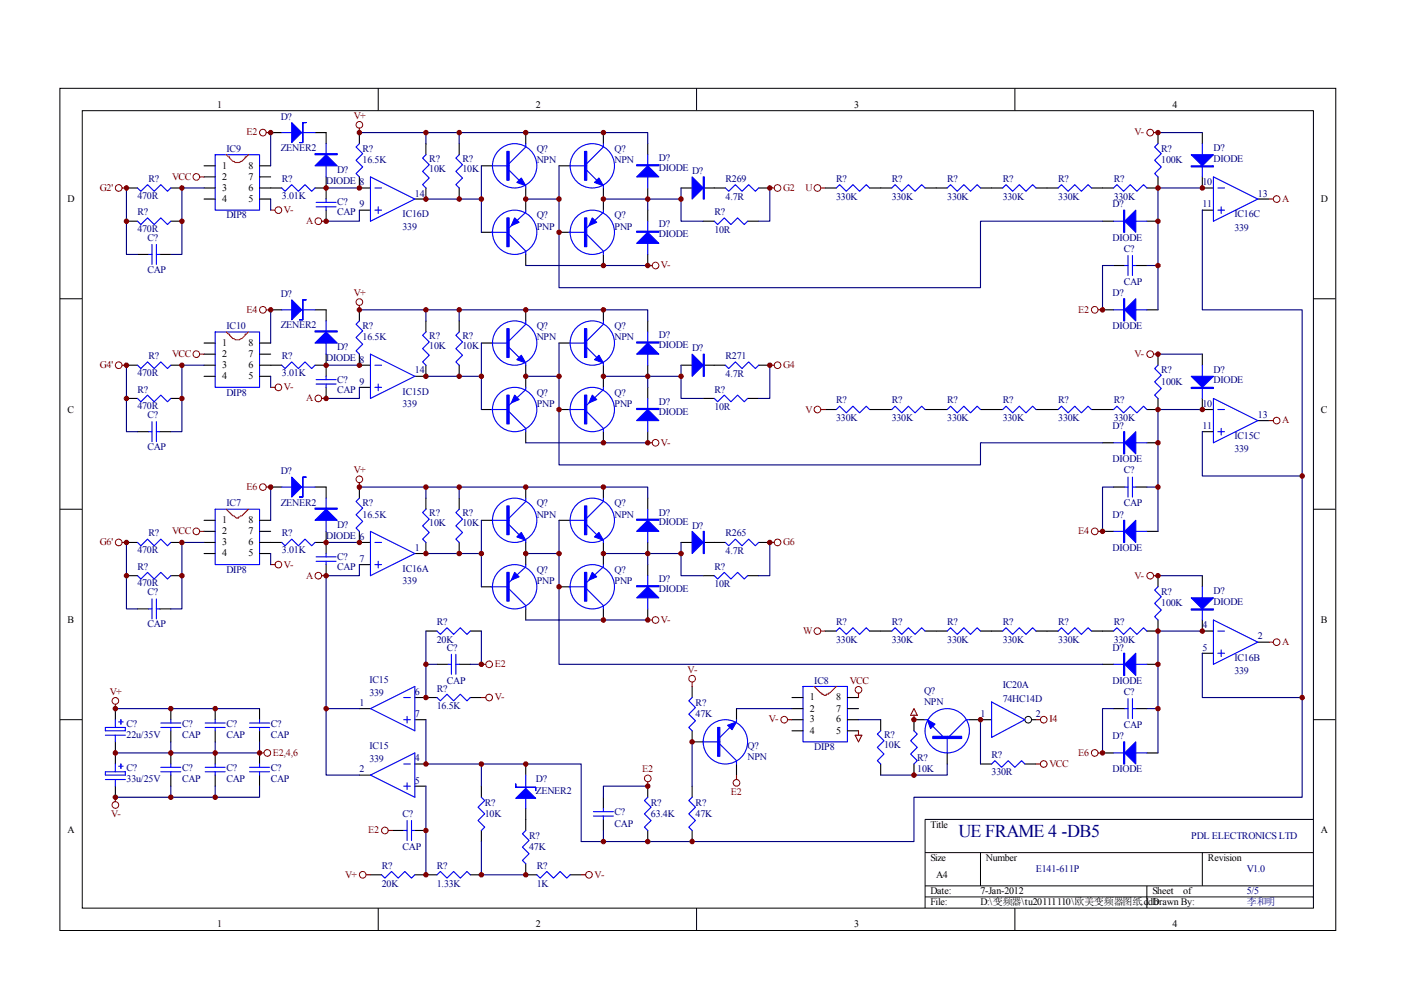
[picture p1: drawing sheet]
<svg xmlns="http://www.w3.org/2000/svg" width="297mm" height="210mm" viewBox="0 0 297 210" stroke-linecap="round" stroke-linejoin="round" font-family="sans-serif">
<g fill="none" stroke="#000" stroke-width=".21">
<path d="M12.7 18.7h270.5v178.6h-270.5zM80.2 18.7v4.7M147.7 18.7v4.7M215.2 18.7v4.7M17.4 23.5h261.1v169h-261.1zM12.7 63.3h4.7M278.4 63.3h4.7M12.7 108h4.7M278.4 108h4.7M12.7 152.6h4.7M278.4 152.6h4.7M278.4 173.7h-82.3v18.8"/>
<path d="M80.2 192.5v4.7M147.7 192.5v4.7M196.1 180.8h82.3M196.1 187.8h82.3M196.1 190.2h82.3M207.9 180.8v7M215.2 192.5v4.7M243.2 187.8v4.7M254.9 180.8v7"/>
<circle cx="218" cy="152.6" r=".71"/>
</g>
<g fill="none" stroke="#00f" stroke-width=".23">
<path d="M29.2 39.9l.7 .7 1.4-1.4 1.4 1.4 1.4-1.4 1.4 1.4 .7-.7M45.6 32.8h9.4v11.8h-9.4zM59.7 39.9l.7 .7 1.4-1.4 1.5 1.4 1.4-1.4 1.4 1.4 .7-.7M59.7 28.1h7.1M69.1 30.5v7M76.2 30.5l-.7 .7 1.4 1.4-1.4 1.4 1.4 1.4-1.4 1.4 .7 .7M78.5 37.5l9.5 4.7-9.5 4.7zM79.5 39.9h1.4M90.3 32.8l-.7 .7 1.4 1.4-1.4 1.4 1.4 1.4-1.4 1.5 .7 .7M97.4 32.8l-.7 .7 1.4 1.4-1.4 1.4 1.4 1.4-1.4 1.5 .7 .7M104.4 35.2h3.5M107.9 36.1l2.2 2.1"/>
<path d="M111.5 30.5v.7l-3.6 3.5M111.5 39.4v.5M120.9 35.2h3.5M124.4 36.1l2.1 2.1M127.9 30.5v.7l-3.5 3.5M127.9 39.4v.5M137.3 32.8v7.1M153.8 39.9l.7 .7 1.4-1.4 1.4 1.4 1.4-1.4 1.4 1.4 .8-.7M177.3 39.9l.7-.7 1.4 1.4 1.4-1.4 1.5 1.4 1.4-1.4 .7 .7M189.1 39.9l.7-.7 1.4 1.4 1.4-1.4 1.4 1.4 1.4-1.4 .7 .7M200.8 39.9l.7-.7 1.4 1.4 1.5-1.4 1.4 1.4 1.4-1.4 .7 .7M212.6 39.9l.7-.7 1.4 1.4 1.4-1.4 1.4 1.4 1.4-1.4 .7 .7"/>
<path d="M224.3 39.9l.8-.7 1.4 1.4 1.4-1.4 1.4 1.4 1.4-1.4 .7 .7M236.1 39.9l.7-.7 1.4 1.4 1.4-1.4 1.4 1.4 1.5-1.4 .7 .7M245.5 30.5l-.7 .7 1.4 1.4-1.4 1.4 1.4 1.4-1.4 1.4 .7 .7M254.9 30.5v7M257.3 37.5l9.4 4.7-9.4 4.7zM258.2 39.9h1.4M29.2 46.9l.7 .7 1.4-1.4 1.4 1.4 1.4-1.4 1.4 1.4 .7-.7M31.5 53.9h.7M32.2 51.8v4.3M33.2 53.9h.7M33.2 51.8v4.3M67 42.9h4.3"/>
<path d="M67 43.9h4.3M69.1 42.2v.7M69.1 43.9v.7M79.5 44.6h1.4M80.2 43.9v1.4M104.2 49.3h3.3M107.9 49.7l3.6 3.5v.7M111.5 44.6v.4l-3.6 3.3M120.6 49.3h3.3M124.4 49.7l3.5 3.5v.7M127.9 44.6v.4l-3.5 3.3M137.3 46.9v7"/>
<path d="M151.4 46.9l.8 .7 1.4-1.4 1.4 1.4 1.4-1.4 1.4 1.4 .7-.7M236.1 46.9h7.1M238.5 56.3h.7M239.2 54.2v4.2M240.1 56.3h.7M240.1 54.2v4.2M258.2 44.6h1.4M258.9 43.9v1.4M29.2 77.4l.7 .7 1.4-1.4 1.4 1.4 1.4-1.4 1.4 1.4 .7-.7M45.6 70.4h9.4v11.7h-9.4zM59.7 77.4l.7 .7 1.4-1.4 1.5 1.4 1.4-1.4 1.4 1.4 .7-.7M59.7 65.7h7.1"/>
<path d="M69.1 68v7.1M69.1 79.8v.7M76.2 68l-.7 .7 1.4 1.5-1.4 1.4 1.4 1.4-1.4 1.4 .7 .7M78.5 75.1l9.5 4.7-9.5 4.7zM79.5 77.4h1.4M90.3 70.4l-.7 .7 1.4 1.4-1.4 1.4 1.4 1.4-1.4 1.4 .7 .7M97.4 70.4l-.7 .7 1.4 1.4-1.4 1.4 1.4 1.4-1.4 1.4 .7 .7M104.4 72.7h3.5M107.9 73.7l2.2 2.1M111.5 68v.7l-3.6 3.6M111.5 77v.4M120.9 72.7h3.5"/>
<path d="M124.4 73.7l2.1 2.1M127.9 68v.7l-3.5 3.6M127.9 77v.4M137.3 70.4v7M153.8 77.4l.7 .7 1.4-1.4 1.4 1.4 1.4-1.4 1.4 1.4 .8-.7M236.1 65.7h7.1M245.5 77.4l-.7 .7 1.4 1.4-1.4 1.5 1.4 1.4-1.4 1.4 .7 .7M254.9 77.4v7.1M29.2 84.5l.7 .7 1.4-1.4 1.4 1.4 1.4-1.4 1.4 1.4 .7-.7M31.5 91.5h.7M32.2 89.4v4.2M33.2 89.4v4.2"/>
<path d="M33.2 91.5h.7M67 80.5h4.3M67 81.4h4.3M69.1 81.4v.7M79.5 82.1h1.4M80.2 81.4v1.4M104.2 86.8h3.3M107.9 87.3l3.6 3.5v.7M111.5 82.1v.5l-3.6 3.3M120.6 86.8h3.3M124.4 87.3l3.5 3.5v.7M127.9 82.1v.5l-3.5 3.3"/>
<path d="M137.3 84.5v7M151.4 84.5l.8 .7 1.4-1.4 1.4 1.4 1.4-1.4 1.4 1.4 .7-.7M177.3 86.8l.7-.7 1.4 1.4 1.4-1.4 1.5 1.4 1.4-1.4 .7 .7M189.1 86.8l.7-.7 1.4 1.4 1.4-1.4 1.4 1.4 1.4-1.4 .7 .7M200.8 86.8l.7-.7 1.4 1.4 1.5-1.4 1.4 1.4 1.4-1.4 .7 .7M212.6 86.8l.7-.7 1.4 1.4 1.4-1.4 1.4 1.4 1.4-1.4 .7 .7M224.3 86.8l.8-.7 1.4 1.4 1.4-1.4 1.4 1.4 1.4-1.4 .7 .7M236.1 86.8l.7-.7 1.4 1.4 1.4-1.4 1.4 1.4 1.5-1.4 .7 .7M236.1 93.9h7.1M257.3 84.5l9.4 4.7-9.4 4.7zM258.2 91.5h1.4M258.2 86.8h1.4"/>
<path d="M258.9 90.8v1.4M29.2 115l.7 .7 1.4-1.4 1.4 1.4 1.4-1.4 1.4 1.4 .7-.7M45.6 108h9.4v11.7h-9.4zM59.7 115l.7 .7 1.4-1.4 1.5 1.4 1.4-1.4 1.4 1.4 .7-.7M59.7 103.3h7.1M67 118.1h4.3M67 119h4.3M69.1 105.6v7.1M69.1 117.4v.7M69.1 119v.7M76.2 105.6l-.7 .7 1.4 1.4-1.4 1.4 1.4 1.5-1.4 1.4 .7 .7M78.5 112.7l9.5 4.7-9.5 4.7z"/>
<path d="M79.5 115h1.4M79.5 119.7h1.4M80.2 119v1.4M90.3 108l-.7 .7 1.4 1.4-1.4 1.4 1.4 1.4-1.4 1.4 .7 .7M97.4 108l-.7 .7 1.4 1.4-1.4 1.4 1.4 1.4-1.4 1.4 .7 .7M104.4 110.3h3.5M107.9 111.3l2.2 2.1M111.5 105.6v.7l-3.6 3.5M111.5 119.7v.5l-3.6 3.3M111.5 114.5v.5M120.9 110.3h3.5M124.4 111.3l2.1 2.1"/>
<path d="M127.9 105.6v.7l-3.5 3.5M127.9 119.7v.5l-3.5 3.3M127.9 114.5v.5M137.3 108v7M153.8 115l.7 .7 1.4-1.4 1.4 1.4 1.4-1.4 1.4 1.4 .8-.7M236.1 112.7h7.1M238.5 103.3h.7M239.2 101.2v4.2M240.1 103.3h.7M240.1 101.2v4.2M29.2 122.1l.7 .7 1.4-1.4 1.4 1.4 1.4-1.4 1.4 1.4 .7-.7M31.5 129.1h.7"/>
<path d="M32.2 127v4.2M33.2 127v4.2M33.2 129.1h.7M92.7 133.8l.7 .7 1.4-1.4 1.4 1.4 1.4-1.4 1.4 1.4 .7-.7M95.7 138.7v4.3M96.7 138.7v4.3M104.2 124.4h3.3M107.9 124.9l3.6 3.5v.7M120.6 124.4h3.3M124.4 124.9l3.5 3.5v.7M137.3 122.1v7M151.4 122.1l.8 .7 1.4-1.4 1.4 1.4 1.4-1.4 1.4 1.4 .7-.7"/>
<path d="M177.3 133.8l.7-.7 1.4 1.4 1.4-1.4 1.5 1.4 1.4-1.4 .7 .7M189.1 133.8l.7-.7 1.4 1.4 1.4-1.4 1.4 1.4 1.4-1.4 .7 .7M200.8 133.8l.7-.7 1.4 1.4 1.5-1.4 1.4 1.4 1.4-1.4 .7 .7M212.6 133.8l.7-.7 1.4 1.4 1.4-1.4 1.4 1.4 1.4-1.4 .7 .7M224.3 133.8l.8-.7 1.4 1.4 1.4-1.4 1.4 1.4 1.4-1.4 .7 .7M236.1 133.8l.7-.7 1.4 1.4 1.4-1.4 1.4 1.4 1.5-1.4 .7 .7M245.5 124.4l-.7 .7 1.4 1.4-1.4 1.4 1.4 1.4-1.4 1.5 .7 .7M254.9 124.4v7.1M257.3 131.5l9.4 4.7-9.4 4.7zM258.2 133.8h1.4M258.2 138.5h1.4M258.9 137.8v1.4"/>
<path d="M22.3 154.2h4.3v.7h-4.3zM22.3 155.9h4.3M24.5 152.6v1.6M24.5 155.9v1.4M25.2 153.1h.9M25.6 152.6v.9M34.1 154.2h4.2M34.1 153.3h4.2M36.2 152.6v.7M36.2 154.2v.7M43.5 154.2h4.2M43.5 153.3h4.2"/>
<path d="M45.6 152.6v.7M45.6 154.2v.7M52.9 154.2h4.2M52.9 153.3h4.2M55 152.6v.7M55 154.2v.7M78.5 150.2l9.5-4.7v9.4zM85.6 147.9h1.4M85.6 152.6h1.4M86.3 151.9v1.4M92.7 147.9l.7 .7 1.4-1.4 1.4 1.4 1.4-1.4 1.4 1.4 .7-.7M95 140.9h.7"/>
<path d="M96.7 140.9h.7M146.7 147.9l-.7 .7 1.4 1.4-1.4 1.4 1.4 1.4-1.4 1.4 .7 .7M149.1 157.3h3.5M152.6 157.8l3.6 3.5v.7M154.7 154.2l-2.1 2.2M156.2 152.6v.5M170.3 145.5h9.4v11.8h-9.4zM186.7 154.9l-.7 .7 1.4 1.5-1.4 1.4 1.4 1.4-1.4 1.4 .7 .7M193.8 154.9l.7 .7-1.4 1.5 1.4 1.4-1.4 1.4 1.4 1.4-.7 .7M196.1 152.6h.5M197.8 154l2.1 2.1M200.8 156.1v3.5"/>
<path d="M205.5 152.6h-.7l-3.5 3.5M210.2 148.8l7.1 3.8-7.1 3.8zM236.1 140.9h7.1M236.1 159.6h7.1M238.5 150.2h.7M239.2 148.1v4.3M240.1 148.1v4.3M240.1 150.2h.7M22.3 163.6h4.3v.7h-4.3zM22.3 165.3h4.3M24.5 162v1.6M24.5 165.3v1.4"/>
<path d="M25.2 162.5h.9M25.6 162v.9M34.1 163.6h4.2M34.1 162.7h4.2M36.2 162v.7M36.2 163.6v.7M43.5 163.6h4.2M43.5 162.7h4.2M45.6 162v.7M45.6 163.6v.7M52.9 163.6h4.2M52.9 162.7h4.2"/>
<path d="M55 162v.7M55 163.6v.7M78.5 164.3l9.5-4.7v9.4zM85.6 162h1.4M85.6 166.7h1.4M85.6 176.1h.7M86.3 166v1.4M86.3 174v4.2M87.2 176.1h.8M87.2 174v4.2M102.1 169l.7 .7-1.4 1.4 1.4 1.5-1.4 1.4 1.4 1.4-.7 .7M111.5 176.1l-.7 .7 1.4 1.4-1.4 1.4 1.4 1.4-1.4 1.4 .7 .7"/>
<path d="M111.5 164.3v7.1M125.8 172.1h4.2M125.8 173h4.2M127.9 171.4v.7M127.9 173v.7M137.3 169l-.7 .7 1.4 1.4-1.4 1.5 1.4 1.4-1.4 1.4 .7 .7M146.7 169l-.7 .7 1.4 1.4-1.4 1.5 1.4 1.4-1.4 1.4 .7 .7M210.2 162l.7-.7 1.5 1.4 1.4-1.4 1.4 1.4 1.4-1.4 .7 .7M80.9 185.5l.7 .7 1.4-1.4 1.4 1.4 1.4-1.4 1.4 1.4 .8-.7M92.7 185.5l.7-.7 1.4 1.4 1.4-1.4 1.4 1.4 1.4-1.4 .7 .7M113.8 185.5l.7 .7 1.4-1.4 1.4 1.4 1.5-1.4 1.4 1.4 .7-.7"/>
<circle cx="109.1" cy="35.2" r="4.7"/>
<circle cx="125.6" cy="35.2" r="4.7"/>
<circle cx="109.1" cy="49.2" r="4.7"/>
<circle cx="125.6" cy="49.2" r="4.7"/>
<circle cx="109.1" cy="72.7" r="4.7"/>
<circle cx="125.6" cy="72.7" r="4.7"/>
<circle cx="109.1" cy="86.8" r="4.7"/>
<circle cx="125.6" cy="86.8" r="4.7"/>
<circle cx="109.1" cy="110.3" r="4.7"/>
<circle cx="125.6" cy="110.3" r="4.7"/>
<circle cx="109.1" cy="124.4" r="4.7"/>
<circle cx="125.6" cy="124.4" r="4.7"/>
<circle cx="153.8" cy="157.3" r="4.7"/>
<circle cx="200.8" cy="154.9" r="4.7"/>
</g>
<g fill="none" stroke="#000" stroke-width=".23">
<path d="M26.8 39.9h2.4M36.2 39.9h2.4M43.3 35.2h2.3M43.3 37.5h2.3M43.3 39.9h2.3M55 35.2h2.4M55 37.5h2.4M55 39.9h4.7M57.4 28.1h2.3M66.8 39.9h2.3M66.8 28.1h2.3v2.4M69.1 37.5v4.7"/>
<path d="M76.2 37.5v2.4h2.3M76.2 28.1v2.4M90.3 39.9v2.3h-2.3M90.3 30.5v2.3M97.4 30.5v2.3M97.4 39.9v2.3M102.1 35.2h2.3M111.5 28.1v2.4M111.5 39.9v4.7M118.5 35.2h2.4M127.9 28.1v2.4M127.9 39.9v4.7"/>
<path d="M137.3 30.5v2.3M137.3 39.9v2.3M144.4 39.9h2.3M149.1 39.9h4.7M160.9 39.9h2.3M175 39.9h2.3M184.4 39.9h4.7M196.1 39.9h4.7M207.9 39.9h4.7M219.6 39.9h4.7M231.4 39.9h4.7M245.5 37.5v2.4h-2.3"/>
<path d="M245.5 28.1v2.4M254.9 37.5v2.4h2.4M254.9 28.1v2.4M26.8 46.9h2.4M29.2 53.9h2.3M33.9 53.9h2.3M36.2 46.9h2.4M43.3 42.2h2.3M55 42.2h2.4M69.1 44.6v2.3M76.2 44.6h2.3M102.1 49.3h2.3"/>
<path d="M111.5 53.9v2.4M118.5 49.3h2.4M127.9 53.9v2.4M137.3 44.6v2.3M137.3 53.9v2.4M149.1 46.9h2.3M158.5 46.9h2.4M233.8 46.9h2.3M236.1 56.3h2.4M240.8 56.3h2.4M243.2 46.9h2.3M254.9 44.6h2.4"/>
<path d="M266.7 42.2h2.3M26.8 77.4h2.4M36.2 77.4h2.4M43.3 72.7h2.3M43.3 75.1h2.3M43.3 77.4h2.3M43.3 79.8h2.3M55 72.7h2.4M55 75.1h2.4M55 77.4h4.7M55 79.8h2.4M57.4 65.7h2.3"/>
<path d="M66.8 65.7h2.3v2.3M66.8 77.4h2.3M69.1 75.1v4.7M76.2 65.7v2.3M76.2 75.1v2.3h2.3M90.3 68v2.4M90.3 77.4v2.4h-2.3M97.4 68v2.4M97.4 77.4v2.4M102.1 72.7h2.3M111.5 65.7v2.3M111.5 77.4v4.7"/>
<path d="M118.5 72.7h2.4M127.9 65.7v2.3M127.9 77.4v4.7M137.3 68v2.4M137.3 77.4v2.4M144.4 77.4h2.3M149.1 77.4h4.7M160.9 77.4h2.3M233.8 65.7h2.3M243.2 65.7h2.3M245.5 75.1v2.3M254.9 75.1v2.3"/>
<path d="M26.8 84.5h2.4M29.2 91.5h2.3M33.9 91.5h2.3M36.2 84.5h2.4M69.1 82.1v2.4M76.2 82.1h2.3M102.1 86.8h2.3M111.5 91.5v2.4M118.5 86.8h2.4M127.9 91.5v2.4M137.3 82.1v2.4M137.3 91.5v2.4"/>
<path d="M149.1 84.5h2.3M158.5 84.5h2.4M175 86.8h2.3M184.4 86.8h4.7M196.1 86.8h4.7M207.9 86.8h4.7M219.6 86.8h4.7M231.4 86.8h4.7M233.8 93.9h2.3M243.2 93.9h2.3M245.5 84.5v2.3h-2.3M254.9 91.5h2.4"/>
<path d="M254.9 84.5v2.3h2.4M266.7 89.2h2.3M26.8 115h2.4M36.2 115h2.4M43.3 110.3h2.3M43.3 112.7h2.3M43.3 115h2.3M43.3 117.4h2.3M55 110.3h2.4M55 112.7h2.4M55 115h4.7M55 117.4h2.4"/>
<path d="M57.4 103.3h2.3M66.8 103.3h2.3v2.3M66.8 115h2.3M69.1 112.7v4.7M69.1 119.7v2.4M76.2 103.3v2.3M76.2 112.7v2.3h2.3M76.2 119.7h2.3M90.3 105.6v2.4M90.3 115v2.4h-2.3M97.4 105.6v2.4M97.4 115v2.4"/>
<path d="M102.1 110.3h2.3M111.5 103.3v2.3M111.5 115v4.7M118.5 110.3h2.4M127.9 103.3v2.3M127.9 115v4.7M137.3 105.6v2.4M137.3 115v2.4M137.3 119.7v2.4M144.4 115h2.3M149.1 115h4.7M160.9 115h2.3"/>
<path d="M233.8 112.7h2.3M236.1 103.3h2.4M240.8 103.3h2.4M243.2 112.7h2.3M26.8 122.1h2.4M29.2 129.1h2.3M33.9 129.1h2.3M36.2 122.1h2.4M90.3 133.8h2.4M99.7 133.8h2.4M102.1 124.4h2.3M111.5 129.1v2.4"/>
<path d="M118.5 124.4h2.4M127.9 129.1v2.4M137.3 129.1v2.4M149.1 122.1h2.3M158.5 122.1h2.4M175 133.8h2.3M184.4 133.8h4.7M196.1 133.8h4.7M207.9 133.8h4.7M219.6 133.8h4.7M231.4 133.8h4.7M245.5 122.1v2.3"/>
<path d="M245.5 131.5v2.3h-2.3M254.9 122.1v2.3M254.9 131.5v2.3h2.4M254.9 138.5h2.4M266.7 136.2h2.3M24.5 150.2v2.4M24.5 157.3v4.7M36.2 150.2v2.4M36.2 154.9v2.4M36.2 159.6v2.4M45.6 150.2v2.4M45.6 154.9v2.4"/>
<path d="M45.6 159.6v2.4M55 150.2v2.4M55 154.9v2.4M55 159.6v2.4M76.2 150.2h2.3M88 147.9h4.7M88 152.6h2.3M92.7 140.9h2.3M97.4 140.9h2.3M99.7 147.9h2.4M146.7 145.5v2.4M146.7 154.9v2.4h2.4"/>
<path d="M156.2 150.2v2.4M167.9 150.2h2.4M167.9 147.9h2.4M167.9 152.6h2.4M167.9 154.9h2.4M179.7 150.2h2.3M179.7 147.9h2.3M179.7 152.6h2.3M179.7 154.9h2.3M186.7 152.6v2.3M196.1 152.6h-2.3v2.3M200.8 159.6v2.4"/>
<path d="M205.5 152.6h4.7M218.7 152.6h.9M233.8 140.9h2.3M233.8 159.6h2.3M236.1 150.2h2.4M240.8 150.2h2.4M243.2 140.9h2.3M243.2 159.6h2.3M24.5 166.7v2.3M36.2 164.3v2.4M45.6 164.3v2.4M55 164.3v2.4"/>
<path d="M76.2 164.3h2.3M83.2 176.1h2.4M88 162h2.3M88 166.7h2.3M88 176.1h2.3M102.1 166.7v2.3M102.1 176.1v2.3M111.5 162v2.3M111.5 171.4v4.7M127.9 169v2.4M127.9 173.7v2.4M137.3 166.7v2.3"/>
<path d="M137.3 176.1v2.3M146.7 166.7v2.3M146.7 176.1v2.3M156.2 162v2.3M186.7 162v2.3M193.8 162v2.3M207.9 162h2.3M217.3 162h2.3M78.5 185.5h2.4M88 185.5h4.7M99.7 185.5h2.4M111.5 183.1v2.4h2.3"/>
<path d="M120.9 185.5h2.3"/>
</g>
<path d="M48 32.8l.4 .5h.3a1.74 1.74 0 0 0 1.6 1.2 1.74 1.74 0 0 0 1.7-1.2h.2l.5-.5M48 70.4l.4 .5h.3a1.74 1.74 0 0 0 1.6 1.1 1.74 1.74 0 0 0 1.7-1.1h.2l.5-.5M48 108l1.4 1.4h.2a.74 .74 0 0 0 1 .4v-.2a4.2 4.2 0 0 0 2.1-1.6M172.6 145.5l1.4 1.5h.3v.2l.4 .2h.5v-.2h.5v-.2h.2l1.4-1.5" fill="none" stroke="#f00" stroke-width=".23"/>
<g fill="#00f" stroke="#00f" stroke-width=".23">
<path d="M66.8 35.2l2.3-2.4 2.4 2.4z"/>
<path d="M61.8 26l2.2 2.1-2.2 2.1z"/>
<path d="M109.6 38.7l.9-1 1 1.7z"/>
<path d="M126 38.7l1-1 .9 1.7z"/>
<path d="M109.1 46.2l1 .9-1.7 .7z"/>
<path d="M125.6 46.2l.9 .9-1.6 .7z"/>
<path d="M135 37.5l2.3-2.3 2.4 2.3z"/>
<path d="M135 51.6l2.3-2.3 2.4 2.3z"/>
<path d="M146.7 37.5l2.4 2.4-2.4 2.3z"/>
<path d="M66.8 72.7l2.3-2.3 2.4 2.3z"/>
<path d="M61.8 63.6l2.2 2.1-2.2 2.1z"/>
<path d="M110.5 75.3l1 1.7-1.9-.7z"/>
<path d="M126 76.3l1-1 .9 1.7z"/>
<path d="M109.1 83.8l1 .9-1.7 .7z"/>
<path d="M125.6 83.8l.9 .9-1.6 .7z"/>
<path d="M135 75.1l2.3-2.4 2.4 2.4z"/>
<path d="M135 89.2l2.3-2.4 2.4 2.4z"/>
<path d="M146.7 75.1l2.4 2.3-2.4 2.4z"/>
<path d="M66.8 110.3l2.3-2.3 2.4 2.3z"/>
<path d="M61.8 101.2l2.2 2.1-2.2 2.1z"/>
<path d="M109.6 113.8l.9-.9 1 1.6z"/>
<path d="M126 113.8l1-.9 .9 1.6z"/>
<path d="M109.1 121.4l1 .9-1.7 .7z"/>
<path d="M125.6 121.4l.9 .9-1.6 .7z"/>
<path d="M135 112.7l2.3-2.4 2.4 2.4z"/>
<path d="M135 126.8l2.3-2.4 2.4 2.4z"/>
<path d="M146.7 112.7l2.4 2.3-2.4 2.4z"/>
<path d="M238.5 46.9l2.3-2.3v4.7z"/>
<path d="M252.6 32.8h4.7l-2.4 2.4z"/>
<path d="M240.8 63.3v4.7l-2.3-2.3z"/>
<path d="M240.8 91.5v4.7l-2.3-2.3z"/>
<path d="M252.6 79.8h4.7l-2.4 2.3z"/>
<path d="M238.5 112.7l2.3-2.4v4.7z"/>
<path d="M240.8 138.5v4.7l-2.3-2.3z"/>
<path d="M252.6 126.8h4.7l-2.4 2.3z"/>
<path d="M238.5 159.6l2.3-2.3v4.7z"/>
<path d="M109.4 169.3l2.1-2.1 2.1 2.1z"/>
<path d="M154.3 153.8l1.9-.7-1 1.6z"/>
<path d="M196.6 152.6l1.6 .9-.9 1z"/>
<path d="M66.8 32.6h4.7v.2h-4.7z" fill-rule="evenodd"/>
<path d="M64.2 26v4.2h-.7h.7v-4.2h.7z" fill-rule="evenodd"/>
<path d="M107.5 32.1h.4v6.1h-.4z" fill-rule="evenodd"/>
<path d="M123.9 32.1h.5v6.1h-.5z" fill-rule="evenodd"/>
<path d="M107.5 46.2h.4v6.1h-.4z" fill-rule="evenodd"/>
<path d="M123.9 46.2h.5v6.1h-.5z" fill-rule="evenodd"/>
<path d="M135 34.9h4.7v.3h-4.7z" fill-rule="evenodd"/>
<path d="M135 49h4.7v.3h-4.7z" fill-rule="evenodd"/>
<path d="M149.1 37.5h.2v4.7h-.2z" fill-rule="evenodd"/>
<path d="M66.8 70.2h4.7v.2h-4.7z" fill-rule="evenodd"/>
<path d="M64.2 63.6v4.2h-.7h.7v-4.2h.7z" fill-rule="evenodd"/>
<path d="M107.5 69.7h.4v6.1h-.4z" fill-rule="evenodd"/>
<path d="M123.9 69.7h.5v6.1h-.5z" fill-rule="evenodd"/>
<path d="M107.5 83.8h.4v6.1h-.4z" fill-rule="evenodd"/>
<path d="M123.9 83.8h.5v6.1h-.5z" fill-rule="evenodd"/>
<path d="M135 72.5h4.7v.2h-4.7z" fill-rule="evenodd"/>
<path d="M135 86.6h4.7v.2h-4.7z" fill-rule="evenodd"/>
<path d="M149.1 75.1h.2v4.7h-.2z" fill-rule="evenodd"/>
<path d="M66.8 107.7h4.7v.3h-4.7z" fill-rule="evenodd"/>
<path d="M64.2 101.2v4.2h-.7h.7v-4.2h.7z" fill-rule="evenodd"/>
<path d="M107.5 107.3h.4v6.1h-.4z" fill-rule="evenodd"/>
<path d="M123.9 107.3h.5v6.1h-.5z" fill-rule="evenodd"/>
<path d="M107.5 121.4h.4v6.1h-.4z" fill-rule="evenodd"/>
<path d="M123.9 121.4h.5v6.1h-.5z" fill-rule="evenodd"/>
<path d="M135 110.1h4.7v.2h-4.7z" fill-rule="evenodd"/>
<path d="M135 124.2h4.7v.2h-4.7z" fill-rule="evenodd"/>
<path d="M149.1 112.7h.2v4.7h-.2z" fill-rule="evenodd"/>
<path d="M238.2 44.6h.3v4.7h-.3z" fill-rule="evenodd"/>
<path d="M252.6 35.2h4.7v.2h-4.7z" fill-rule="evenodd"/>
<path d="M238.2 63.3h.3v4.7h-.3z" fill-rule="evenodd"/>
<path d="M238.2 91.5h.3v4.7h-.3z" fill-rule="evenodd"/>
<path d="M252.6 82.1h4.7v.3h-4.7z" fill-rule="evenodd"/>
<path d="M238.2 110.3h.3v4.7h-.3z" fill-rule="evenodd"/>
<path d="M238.2 138.5h.3v4.7h-.3z" fill-rule="evenodd"/>
<path d="M252.6 129.1h4.7v.2h-4.7z" fill-rule="evenodd"/>
<path d="M238.2 157.3h.3v4.7h-.3z" fill-rule="evenodd"/>
<path d="M109.4 166.2v.7h4.2v.7v-.7h-4.2z" fill-rule="evenodd"/>
<path d="M152.2 154.2h.4v6.1h-.4z" fill-rule="evenodd"/>
<path d="M197.8 156.1h6.1v.5h-6.1z" fill-rule="evenodd"/>
</g>
<g fill="none" stroke="#800000" stroke-width=".21">
<circle cx="25.2" cy="39.9" r=".71"/>
<circle cx="41.6" cy="37.5" r=".7"/>
<circle cx="55.7" cy="28.1" r=".71"/>
<circle cx="76.2" cy="26.5" r=".7"/>
<circle cx="164.9" cy="39.9" r=".7"/>
<circle cx="173.3" cy="39.9" r=".71"/>
<circle cx="243.9" cy="28.1" r=".71"/>
<circle cx="59" cy="44.6" r=".71"/>
<circle cx="67.5" cy="46.9" r=".71"/>
<circle cx="139" cy="56.3" r=".71"/>
<circle cx="270.7" cy="42.2" r=".7"/>
<circle cx="25.2" cy="77.4" r=".71"/>
<circle cx="41.6" cy="75.1" r=".7"/>
<circle cx="55.7" cy="65.7" r=".71"/>
<circle cx="76.2" cy="64" r=".7"/>
<circle cx="164.9" cy="77.4" r=".7"/>
<circle cx="232.1" cy="65.7" r=".71"/>
<circle cx="243.9" cy="75.1" r=".71"/>
<circle cx="59" cy="82.1" r=".71"/>
<circle cx="67.5" cy="84.5" r=".71"/>
<circle cx="139" cy="93.9" r=".71"/>
<circle cx="173.3" cy="86.8" r=".71"/>
<circle cx="270.7" cy="89.2" r=".7"/>
<circle cx="25.2" cy="115" r=".71"/>
<circle cx="41.6" cy="112.7" r=".71"/>
<circle cx="55.7" cy="103.3" r=".71"/>
<circle cx="59" cy="119.7" r=".71"/>
<circle cx="76.2" cy="101.6" r=".71"/>
<circle cx="164.9" cy="115" r=".7"/>
<circle cx="232.1" cy="112.7" r=".71"/>
<circle cx="67.5" cy="122.1" r=".71"/>
<circle cx="139" cy="131.5" r=".71"/>
<circle cx="173.3" cy="133.8" r=".71"/>
<circle cx="243.9" cy="122.1" r=".71"/>
<circle cx="270.7" cy="136.2" r=".7"/>
<circle cx="24.5" cy="148.6" r=".71"/>
<circle cx="56.7" cy="159.6" r=".71"/>
<circle cx="103.7" cy="140.8" r=".71"/>
<circle cx="103.7" cy="147.9" r=".71"/>
<circle cx="146.7" cy="143.9" r=".71"/>
<circle cx="166.3" cy="152.6" r=".71"/>
<circle cx="182" cy="146.3" r=".71"/>
<circle cx="221.3" cy="152.6" r=".71"/>
<circle cx="232.1" cy="159.6" r=".71"/>
<circle cx="24.5" cy="170.7" r=".71"/>
<circle cx="81.6" cy="176.1" r=".71"/>
<circle cx="137.3" cy="165" r=".71"/>
<circle cx="156.1" cy="166" r=".71"/>
<circle cx="221.3" cy="162" r=".71"/>
<circle cx="76.9" cy="185.5" r=".71"/>
<circle cx="124.9" cy="185.5" r=".7"/>
</g>
<g fill="none" stroke="#800000" stroke-width=".23">
<path d="M25.9 39.9h.9M42.3 37.5h1M56.4 28.1h1M76.2 27.2v.9M163.2 39.9h.9M174 39.9h1M244.6 28.1h.9M57.4 44.6h.9M68.2 46.9h.9M137.3 56.3h1M269 42.2h1M25.9 77.4h.9"/>
<path d="M42.3 75.1h1M56.4 65.7h1M76.2 64.8v.9M163.2 77.4h.9M232.8 65.7h1M244.6 75.1h.9M57.4 82.1h.9M68.2 84.5h.9M137.3 93.9h1M174 86.8h1M269 89.2h1M25.9 115h.9"/>
<path d="M42.3 112.7h1M56.4 103.3h1M57.4 119.7h.9M76.2 102.3v1M163.2 115h.9M232.8 112.7h1M68.2 122.1h.9M137.3 131.5h1M174 133.8h1M244.6 122.1h.9M269 136.2h1M24.5 149.3v.9"/>
<path d="M55 159.6h1M102.1 147.9h.9M102.1 140.9h.9M146.7 144.6v.9M167 152.6h.9M181.3 155.9h1.4l-.7 1.4zM182 147v.9M182 154.9v1M193.8 150.2l.7 1.5h-1.4zM193.8 151.7v.9M219.6 152.6h1M232.8 159.6h1"/>
<path d="M24.5 169v1M82.3 176.1h.9M137.3 165.7v1M156.2 164.3v1M219.6 162h1M77.6 185.5h.9M123.2 185.5h1"/>
</g>
<g fill="none" stroke="#000080" stroke-width=".23">
<path d="M26.8 39.9v14h2.4M43.3 39.9h-4.7v14h-2.4M57.4 28.1v7.1M69.1 39.9h7.1M76.2 28.1h61.1v2.4M90.3 28.1v2.4M97.4 28.1v2.4M102.1 35.2v14.1M118.5 35.2v25.8h89.4v-14.1h25.9M144.4 39.9v7h4.7M163.2 39.9v7h-2.3M245.5 28.1h9.4"/>
<path d="M254.9 39.9h-9.4v25.8M57.4 42.2v2.4M76.2 44.6v2.3h-7.1M90.3 42.2h11.8M111.5 42.2h7M111.5 56.3h25.8M127.9 42.2h16.5M137.3 42.2v2.4M236.1 56.3h-2.3v9.4M243.2 56.3h2.3M254.9 44.6v21.1h21.2v103.3h-82.3v9.4h-70.6v-16.4h-32.9v-9.4M26.8 77.4v14.1h2.4"/>
<path d="M43.3 77.4h-4.7v14.1h-2.4M57.4 65.7v7M57.4 79.8v2.3M69.1 77.4h7.1M76.2 65.7h61.1v2.3M90.3 65.7v2.3M90.3 79.8h11.8M97.4 65.7v2.3M102.1 72.7v14.1M111.5 79.8h7M118.5 72.7v25.9h89.4v-4.7h25.9M127.9 79.8h16.5"/>
<path d="M137.3 79.8v2.3M144.4 77.4v7.1h4.7M163.2 77.4v7.1h-2.3M245.5 75.1h9.4M76.2 82.1v2.4h-7.1M111.5 93.9h25.8M254.9 91.5v9.4h21.2M254.9 86.8h-9.4v25.9M26.8 115v14.1h2.4M43.3 115h-4.7v14.1h-2.4M57.4 103.3v7M57.4 117.4v2.3"/>
<path d="M69.1 115h7.1M76.2 103.3h61.1v2.3M76.2 119.7v2.4h-7.1v42.2h7.1M90.3 103.3v2.3M90.3 117.4h11.8M97.4 103.3v2.3M102.1 110.3v14.1M111.5 117.4h7M118.5 110.3v30.6h115.3M127.9 117.4h16.5M137.3 117.4v2.3M144.4 115v7.1h4.7"/>
<path d="M163.2 115v7.1h-2.3M236.1 103.3h-2.3v9.4M243.2 103.3h2.3M90.3 133.8v14.1M102.1 133.8v7.1h-2.4M111.5 131.5h25.8M245.5 122.1h9.4M254.9 138.5v9.4h21.2M254.9 133.8h-9.4v25.8M24.5 150.2h30.5M36.2 157.3v2.3M45.6 157.3v2.3"/>
<path d="M55 157.3v2.3h-30.5M69.1 150.2h7.1M90.3 140.9h2.4M146.7 157.3v9.4M156.2 150.2h11.7M182 152.6h4.7M207.9 152.6v9.4M236.1 150.2h-2.3v9.4M243.2 150.2h2.3M36.2 166.7v2.3M45.6 166.7v2.3M55 166.7v2.3h-30.5"/>
<path d="M90.3 166.7v18.8M102.1 178.4v7.1h9.4M102.1 162v4.7M127.9 176.1v2.3M137.3 166.7h-9.4v2.3M200.8 162v2.3h-14.1"/>
</g>
<g fill="#800000" stroke="#800000" stroke-width=".21">
<circle cx="38.6" cy="39.9" r=".47"/>
<circle cx="26.8" cy="39.9" r=".47"/>
<circle cx="38.6" cy="46.9" r=".47"/>
<circle cx="26.8" cy="46.9" r=".47"/>
<circle cx="69.1" cy="39.9" r=".47"/>
<circle cx="76.2" cy="39.9" r=".47"/>
<circle cx="90.3" cy="42.2" r=".47"/>
<circle cx="76.2" cy="28.1" r=".47"/>
<circle cx="57.4" cy="28.1" r=".47"/>
<circle cx="111.5" cy="28.1" r=".47"/>
<circle cx="111.5" cy="42.2" r=".47"/>
<circle cx="137.3" cy="42.2" r=".47"/>
<circle cx="127.9" cy="28.1" r=".47"/>
<circle cx="127.9" cy="42.2" r=".47"/>
<circle cx="137.3" cy="56.3" r=".47"/>
<circle cx="127.9" cy="56.3" r=".47"/>
<circle cx="97.4" cy="42.2" r=".47"/>
<circle cx="102.1" cy="42.2" r=".47"/>
<circle cx="90.3" cy="28.1" r=".47"/>
<circle cx="97.4" cy="28.1" r=".47"/>
<circle cx="118.5" cy="42.2" r=".47"/>
<circle cx="144.4" cy="42.2" r=".47"/>
<circle cx="38.6" cy="77.4" r=".47"/>
<circle cx="26.8" cy="77.4" r=".47"/>
<circle cx="38.6" cy="84.5" r=".47"/>
<circle cx="26.8" cy="84.5" r=".47"/>
<circle cx="69.1" cy="77.4" r=".47"/>
<circle cx="76.2" cy="77.4" r=".47"/>
<circle cx="90.3" cy="79.8" r=".47"/>
<circle cx="76.2" cy="65.7" r=".47"/>
<circle cx="111.5" cy="65.7" r=".47"/>
<circle cx="111.5" cy="79.8" r=".47"/>
<circle cx="137.3" cy="79.8" r=".47"/>
<circle cx="127.9" cy="65.7" r=".47"/>
<circle cx="127.9" cy="79.8" r=".47"/>
<circle cx="137.3" cy="93.9" r=".47"/>
<circle cx="127.9" cy="93.9" r=".47"/>
<circle cx="97.4" cy="79.8" r=".47"/>
<circle cx="102.1" cy="79.8" r=".47"/>
<circle cx="90.3" cy="65.7" r=".47"/>
<circle cx="97.4" cy="65.7" r=".47"/>
<circle cx="118.5" cy="79.8" r=".47"/>
<circle cx="144.4" cy="79.8" r=".47"/>
<circle cx="38.6" cy="115" r=".47"/>
<circle cx="26.8" cy="115" r=".47"/>
<circle cx="38.6" cy="122.1" r=".47"/>
<circle cx="26.8" cy="122.1" r=".47"/>
<circle cx="69.1" cy="115" r=".47"/>
<circle cx="76.2" cy="115" r=".47"/>
<circle cx="90.3" cy="117.4" r=".47"/>
<circle cx="76.2" cy="103.3" r=".47"/>
<circle cx="111.5" cy="103.3" r=".47"/>
<circle cx="111.5" cy="117.4" r=".47"/>
<circle cx="137.3" cy="117.4" r=".47"/>
<circle cx="127.9" cy="103.3" r=".47"/>
<circle cx="127.9" cy="117.4" r=".47"/>
<circle cx="137.3" cy="131.5" r=".47"/>
<circle cx="127.9" cy="131.5" r=".47"/>
<circle cx="97.4" cy="117.4" r=".47"/>
<circle cx="102.1" cy="117.4" r=".47"/>
<circle cx="90.3" cy="103.3" r=".47"/>
<circle cx="97.4" cy="103.3" r=".47"/>
<circle cx="118.5" cy="117.4" r=".47"/>
<circle cx="144.4" cy="117.4" r=".47"/>
<circle cx="69.1" cy="46.9" r=".47"/>
<circle cx="69.1" cy="84.5" r=".47"/>
<circle cx="254.9" cy="39.9" r=".47"/>
<circle cx="245.5" cy="39.9" r=".47"/>
<circle cx="245.5" cy="28.1" r=".47"/>
<circle cx="245.5" cy="46.9" r=".47"/>
<circle cx="245.5" cy="56.3" r=".47"/>
<circle cx="233.8" cy="65.7" r=".47"/>
<circle cx="254.9" cy="86.8" r=".47"/>
<circle cx="245.5" cy="86.8" r=".47"/>
<circle cx="245.5" cy="75.1" r=".47"/>
<circle cx="245.5" cy="93.9" r=".47"/>
<circle cx="245.5" cy="103.3" r=".47"/>
<circle cx="254.9" cy="133.8" r=".47"/>
<circle cx="245.5" cy="133.8" r=".47"/>
<circle cx="245.5" cy="122.1" r=".47"/>
<circle cx="245.5" cy="140.8" r=".47"/>
<circle cx="245.5" cy="150.2" r=".47"/>
<circle cx="90.3" cy="162" r=".47"/>
<circle cx="102.1" cy="162" r=".47"/>
<circle cx="102.1" cy="185.5" r=".47"/>
<circle cx="111.5" cy="185.5" r=".47"/>
<circle cx="90.3" cy="185.5" r=".47"/>
<circle cx="69.1" cy="122.1" r=".47"/>
<circle cx="69.1" cy="150.2" r=".47"/>
<circle cx="90.3" cy="147.9" r=".47"/>
<circle cx="90.3" cy="140.8" r=".47"/>
<circle cx="102.1" cy="140.8" r=".47"/>
<circle cx="118.5" cy="49.3" r=".47"/>
<circle cx="118.5" cy="86.8" r=".47"/>
<circle cx="118.5" cy="124.4" r=".47"/>
<circle cx="90.3" cy="176.1" r=".47"/>
<circle cx="24.5" cy="150.2" r=".47"/>
<circle cx="45.6" cy="150.2" r=".47"/>
<circle cx="36.2" cy="150.2" r=".47"/>
<circle cx="45.6" cy="169" r=".47"/>
<circle cx="36.2" cy="169" r=".47"/>
<circle cx="24.5" cy="159.6" r=".47"/>
<circle cx="55" cy="159.6" r=".47"/>
<circle cx="45.6" cy="159.6" r=".47"/>
<circle cx="36.2" cy="159.6" r=".47"/>
<circle cx="24.5" cy="169" r=".47"/>
<circle cx="57.4" cy="65.7" r=".47"/>
<circle cx="57.4" cy="103.3" r=".47"/>
<circle cx="163.2" cy="39.9" r=".47"/>
<circle cx="163.2" cy="77.4" r=".47"/>
<circle cx="163.2" cy="115" r=".47"/>
<circle cx="233.8" cy="112.7" r=".47"/>
<circle cx="233.8" cy="159.6" r=".47"/>
<circle cx="276.1" cy="147.9" r=".47"/>
<circle cx="276.1" cy="100.9" r=".47"/>
<circle cx="111.5" cy="162" r=".47"/>
<circle cx="137.3" cy="178.4" r=".47"/>
<circle cx="137.3" cy="166.7" r=".47"/>
<circle cx="127.9" cy="178.4" r=".47"/>
<circle cx="146.7" cy="178.4" r=".47"/>
<circle cx="146.7" cy="157.3" r=".47"/>
<circle cx="207.9" cy="152.6" r=".47"/>
<circle cx="193.8" cy="164.3" r=".47"/>
<circle cx="193.8" cy="152.6" r=".47"/>
</g>
<text font-size="3.8" fill="#000080" x="203.2" y="177.5">UE FRAME 4 -DB5</text>
<g font-size="2.1">
<text x="46.1" y="22.9">1</text>
<text x="113.6" y="22.9">2</text>
<text x="181.1" y="22.9">3</text>
<text x="248.6" y="22.9">4</text>
<text x="47.1" y="35.7">1</text>
<text x="52.7" y="35.7">8</text>
<text x="47.1" y="38.1">2</text>
<text x="47.1" y="40.5">3</text>
<text x="52.7" y="40.5">6</text>
<text x="52.7" y="38.1">7</text>
<text x="14.3" y="42.8">D</text>
<text x="47.1" y="42.8">4</text>
<text x="52.7" y="42.8">5</text>
<text x="280.1" y="42.8">D</text>
<text x="47.1" y="73.3">1</text>
<text x="47.1" y="75.7">2</text>
<text x="52.7" y="75.7">7</text>
<text x="52.7" y="73.3">8</text>
<text x="47.1" y="78.1">3</text>
<text x="47.1" y="80.4">4</text>
<text x="52.7" y="80.4">5</text>
<text x="52.7" y="78.1">6</text>
<text x="14.3" y="87.5">C</text>
<text x="280.1" y="87.5">C</text>
<text x="47.1" y="110.9">1</text>
<text x="47.1" y="113.3">2</text>
<text x="52.7" y="113.3">7</text>
<text x="52.7" y="110.9">8</text>
<text x="47.1" y="115.6">3</text>
<text x="47.1" y="118">4</text>
<text x="52.7" y="118">5</text>
<text x="52.7" y="115.6">6</text>
<text x="14.3" y="132.1">B</text>
<text x="280.1" y="132.1">B</text>
<text x="171.7" y="148.5">1</text>
<text x="177.3" y="148.5">8</text>
<text x="171.7" y="150.9">2</text>
<text x="171.7" y="153.2">3</text>
<text x="171.7" y="155.5">4</text>
<text x="177.3" y="155.5">5</text>
<text x="177.3" y="153.2">6</text>
<text x="177.3" y="150.9">7</text>
<text x="14.3" y="176.7">A</text>
<text x="197.3" y="175.5">Title</text>
<text x="280.1" y="176.7">A</text>
<text x="197.3" y="182.6">Size</text>
<text x="209" y="182.6">Number</text>
<text x="256.1" y="182.6">Revision</text>
<text x="197.3" y="189.6">Date:</text>
<text x="197.3" y="192">File:</text>
<text x="198.5" y="186.1">A4</text>
<text x="207.9" y="189.6">7-Jan-2012</text>
<text x="207.9" y="192">D:\变频器\tu20111110\欧美变频器图纸.ddb</text>
<text x="244.3" y="189.6">Sheet</text>
<text x="244.3" y="192">Drawn By:</text>
<text x="250.9" y="189.6">of</text>
<text x="46.1" y="196.6">1</text>
<text x="113.6" y="196.6">2</text>
<text x="181.1" y="196.6">3</text>
<text x="248.6" y="196.6">4</text>
</g>
<g font-size="2.1" fill="#800000">
<text x="52.2" y="28.7">E2</text>
<text x="75" y="25.2">V+</text>
<text x="240.5" y="28.7">V-</text>
<text x="21.2" y="40.5">G2'</text>
<text x="36.5" y="38.1">VCC</text>
<text x="166" y="40.5">G2</text>
<text x="170.8" y="40.5">U</text>
<text x="60.2" y="45.1">V-</text>
<text x="64.9" y="47.5">A</text>
<text x="271.9" y="42.8">A</text>
<text x="140.1" y="56.9">V-</text>
<text x="75" y="62.8">V+</text>
<text x="52.2" y="66.3">E4</text>
<text x="228.6" y="66.3">E2</text>
<text x="36.5" y="75.7">VCC</text>
<text x="240.5" y="75.7">V-</text>
<text x="21.2" y="78.1">G4'</text>
<text x="60.2" y="82.7">V-</text>
<text x="166" y="78.1">G4</text>
<text x="64.9" y="85.1">A</text>
<text x="170.8" y="87.5">V</text>
<text x="271.9" y="89.8">A</text>
<text x="140.1" y="94.5">V-</text>
<text x="75" y="100.3">V+</text>
<text x="52.2" y="103.9">E6</text>
<text x="36.5" y="113.3">VCC</text>
<text x="228.6" y="113.3">E4</text>
<text x="21.2" y="115.6">G6'</text>
<text x="166" y="115.6">G6</text>
<text x="60.2" y="120.3">V-</text>
<text x="64.9" y="122.7">A</text>
<text x="240.5" y="122.7">V-</text>
<text x="140.1" y="132.1">V-</text>
<text x="170.3" y="134.4">W</text>
<text x="271.9" y="136.8">A</text>
<text x="104.9" y="141.5">E2</text>
<text x="145.8" y="142.6">V-</text>
<text x="23.3" y="147.3">V+</text>
<text x="104.9" y="148.5">V-</text>
<text x="180.2" y="145">VCC</text>
<text x="163" y="153.2">V-</text>
<text x="222.5" y="153.2">I4</text>
<text x="57.8" y="160.3">E2,4,6</text>
<text x="228.6" y="160.3">E6</text>
<text x="136.1" y="163.8">E2</text>
<text x="222.5" y="162.6">VCC</text>
<text x="23.5" y="173.2">V-</text>
<text x="154.9" y="168.5">E2</text>
<text x="78.1" y="176.7">E2</text>
<text x="73.2" y="186.1">V+</text>
<text x="126.1" y="186.1">V-</text>
</g>
<g font-size="2.1" fill="#000080">
<text x="59.5" y="25.4">D?</text>
<text x="48" y="32.3">IC9</text>
<text x="59.5" y="32">ZENER2</text>
<text x="76.9" y="32.3">R?</text>
<text x="76.9" y="34.6">16.5K</text>
<text x="91" y="34.4">R?</text>
<text x="98" y="34.4">R?</text>
<text x="113.8" y="32.3">Q?</text>
<text x="113.8" y="34.6">NPN</text>
<text x="130.3" y="32.3">Q?</text>
<text x="130.3" y="34.6">NPN</text>
<text x="139.7" y="34.1">D?</text>
<text x="246.2" y="32.3">R?</text>
<text x="246.2" y="34.6">100K</text>
<text x="257.3" y="32">D?</text>
<text x="257.3" y="34.4">DIODE</text>
<text x="31.5" y="38.6">R?</text>
<text x="59.8" y="38.6">R?</text>
<text x="69.2" y="39">DIODE</text>
<text x="71.5" y="36.7">D?</text>
<text x="76.2" y="39.3">8</text>
<text x="88" y="41.7">14</text>
<text x="91" y="36.5">10K</text>
<text x="98" y="36.5">10K</text>
<text x="139.7" y="36.3">DIODE</text>
<text x="146.7" y="36.9">D?</text>
<text x="153.8" y="38.6">R269</text>
<text x="177.3" y="38.6">R?</text>
<text x="189.1" y="38.6">R?</text>
<text x="200.8" y="38.6">R?</text>
<text x="212.6" y="38.6">R?</text>
<text x="224.4" y="38.6">R?</text>
<text x="236.1" y="38.6">R?</text>
<text x="254.9" y="39.3">10</text>
<text x="266.7" y="41.7">13</text>
<text x="29.1" y="42.1">470R</text>
<text x="29.1" y="45.6">R?</text>
<text x="48" y="46.3">DIP8</text>
<text x="59.8" y="42.1">3.01K</text>
<text x="71.5" y="43.5">C?</text>
<text x="71.5" y="45.6">CAP</text>
<text x="76.2" y="44">9</text>
<text x="85.3" y="46.1">IC16D</text>
<text x="113.8" y="46.3">Q?</text>
<text x="130.3" y="46.3">Q?</text>
<text x="151.5" y="45.6">R?</text>
<text x="153.8" y="42.3">4.7R</text>
<text x="177.3" y="42.3">330K</text>
<text x="189.1" y="42.3">330K</text>
<text x="200.8" y="42.3">330K</text>
<text x="212.6" y="42.3">330K</text>
<text x="224.4" y="42.3">330K</text>
<text x="235.9" y="44">D?</text>
<text x="236.1" y="42.3">330K</text>
<text x="254.9" y="44">11</text>
<text x="261.7" y="46.1">IC16C</text>
<text x="29.1" y="49.1">470R</text>
<text x="31.2" y="51.1">C?</text>
<text x="85.3" y="48.7">339</text>
<text x="113.8" y="48.7">PNP</text>
<text x="130.3" y="48.7">PNP</text>
<text x="139.7" y="48.2">D?</text>
<text x="139.7" y="50.3">DIODE</text>
<text x="151.5" y="49.4">10R</text>
<text x="235.9" y="51.1">DIODE</text>
<text x="238.3" y="53.4">C?</text>
<text x="261.7" y="49">339</text>
<text x="31.2" y="57.8">CAP</text>
<text x="59.5" y="63">D?</text>
<text x="235.9" y="62.8">D?</text>
<text x="238.3" y="60.5">CAP</text>
<text x="48" y="69.8">IC10</text>
<text x="59.5" y="69.6">ZENER2</text>
<text x="76.9" y="69.8">R?</text>
<text x="91" y="71.9">R?</text>
<text x="98" y="71.9">R?</text>
<text x="113.8" y="69.8">Q?</text>
<text x="130.3" y="69.8">Q?</text>
<text x="139.7" y="71.7">D?</text>
<text x="235.9" y="69.8">DIODE</text>
<text x="31.5" y="76.1">R?</text>
<text x="59.8" y="76.1">R?</text>
<text x="69.2" y="76.6">DIODE</text>
<text x="71.5" y="74.3">D?</text>
<text x="76.2" y="76.9">8</text>
<text x="76.9" y="72.2">16.5K</text>
<text x="91" y="74">10K</text>
<text x="98" y="74">10K</text>
<text x="113.8" y="72.2">NPN</text>
<text x="130.3" y="72.2">NPN</text>
<text x="139.7" y="73.8">DIODE</text>
<text x="146.7" y="74.5">D?</text>
<text x="153.8" y="76.1">R271</text>
<text x="29.1" y="79.7">470R</text>
<text x="29.1" y="83.2">R?</text>
<text x="48" y="83.9">DIP8</text>
<text x="59.8" y="79.7">3.01K</text>
<text x="71.5" y="81.1">C?</text>
<text x="71.5" y="83.2">CAP</text>
<text x="76.2" y="81.5">9</text>
<text x="85.3" y="83.7">IC15D</text>
<text x="88" y="79.2">14</text>
<text x="113.8" y="83.9">Q?</text>
<text x="130.3" y="83.9">Q?</text>
<text x="151.5" y="83.2">R?</text>
<text x="153.8" y="79.9">4.7R</text>
<text x="246.2" y="79.2">R?</text>
<text x="246.2" y="81.5">100K</text>
<text x="257.3" y="79">D?</text>
<text x="257.3" y="81.3">DIODE</text>
<text x="29.1" y="86.7">470R</text>
<text x="31.2" y="88.6">C?</text>
<text x="85.3" y="86.3">339</text>
<text x="113.8" y="86.3">PNP</text>
<text x="130.3" y="86.3">PNP</text>
<text x="139.7" y="85.8">D?</text>
<text x="139.7" y="87.9">DIODE</text>
<text x="151.5" y="87">10R</text>
<text x="177.3" y="85.5">R?</text>
<text x="177.3" y="89.3">330K</text>
<text x="189.1" y="85.5">R?</text>
<text x="189.1" y="89.3">330K</text>
<text x="200.8" y="85.5">R?</text>
<text x="200.8" y="89.3">330K</text>
<text x="212.6" y="85.5">R?</text>
<text x="212.6" y="89.3">330K</text>
<text x="224.4" y="85.5">R?</text>
<text x="224.4" y="89.3">330K</text>
<text x="236.1" y="85.5">R?</text>
<text x="236.1" y="89.3">330K</text>
<text x="254.9" y="86.3">10</text>
<text x="266.7" y="88.6">13</text>
<text x="31.2" y="95.4">CAP</text>
<text x="235.9" y="90.9">D?</text>
<text x="254.9" y="90.9">11</text>
<text x="261.7" y="93.1">IC15C</text>
<text x="261.7" y="95.9">339</text>
<text x="59.5" y="100.6">D?</text>
<text x="235.9" y="98">DIODE</text>
<text x="238.3" y="100.3">C?</text>
<text x="48" y="107.4">IC7</text>
<text x="59.5" y="107.2">ZENER2</text>
<text x="76.9" y="107.4">R?</text>
<text x="113.8" y="107.4">Q?</text>
<text x="130.3" y="107.4">Q?</text>
<text x="238.3" y="107.4">CAP</text>
<text x="31.5" y="113.7">R?</text>
<text x="59.8" y="113.7">R?</text>
<text x="71.5" y="111.9">D?</text>
<text x="76.9" y="109.7">16.5K</text>
<text x="91" y="109.5">R?</text>
<text x="91" y="111.6">10K</text>
<text x="98" y="109.5">R?</text>
<text x="98" y="111.6">10K</text>
<text x="113.8" y="109.7">NPN</text>
<text x="130.3" y="109.7">NPN</text>
<text x="139.7" y="109.3">D?</text>
<text x="139.7" y="111.4">DIODE</text>
<text x="146.7" y="112.1">D?</text>
<text x="153.8" y="113.7">R265</text>
<text x="235.9" y="109.7">D?</text>
<text x="29.1" y="117.3">470R</text>
<text x="59.8" y="117.3">3.01K</text>
<text x="69.2" y="114.2">DIODE</text>
<text x="71.5" y="118.6">C?</text>
<text x="76.2" y="114.5">6</text>
<text x="76.2" y="119.1">7</text>
<text x="88" y="116.8">1</text>
<text x="153.8" y="117.5">4.7R</text>
<text x="235.9" y="116.8">DIODE</text>
<text x="29.1" y="120.7">R?</text>
<text x="29.1" y="124.3">470R</text>
<text x="48" y="121.5">DIP8</text>
<text x="71.5" y="120.7">CAP</text>
<text x="85.3" y="121.3">IC16A</text>
<text x="85.3" y="123.9">339</text>
<text x="113.8" y="121.5">Q?</text>
<text x="113.8" y="123.9">PNP</text>
<text x="130.3" y="121.5">Q?</text>
<text x="130.3" y="123.9">PNP</text>
<text x="139.7" y="123.4">D?</text>
<text x="139.7" y="125.5">DIODE</text>
<text x="151.5" y="120.7">R?</text>
<text x="151.5" y="124.6">10R</text>
<text x="257.3" y="125.9">D?</text>
<text x="31.2" y="126.2">C?</text>
<text x="246.2" y="126.2">R?</text>
<text x="246.2" y="128.5">100K</text>
<text x="257.3" y="128.3">DIODE</text>
<text x="31.2" y="133">CAP</text>
<text x="92.6" y="132.5">R?</text>
<text x="92.6" y="136.3">20K</text>
<text x="94.7" y="137.9">C?</text>
<text x="177.3" y="132.5">R?</text>
<text x="177.3" y="136.3">330K</text>
<text x="189.1" y="132.5">R?</text>
<text x="189.1" y="136.3">330K</text>
<text x="200.8" y="132.5">R?</text>
<text x="200.8" y="136.3">330K</text>
<text x="212.6" y="132.5">R?</text>
<text x="212.6" y="136.3">330K</text>
<text x="224.4" y="132.5">R?</text>
<text x="224.4" y="136.3">330K</text>
<text x="235.9" y="137.9">D?</text>
<text x="236.1" y="132.5">R?</text>
<text x="236.1" y="136.3">330K</text>
<text x="254.9" y="133.2">4</text>
<text x="254.9" y="137.9">5</text>
<text x="266.7" y="135.6">2</text>
<text x="261.7" y="140.1">IC16B</text>
<text x="261.7" y="142.8">339</text>
<text x="76.2" y="149.7">1</text>
<text x="78.3" y="144.7">IC15</text>
<text x="78.3" y="147.6">339</text>
<text x="88" y="147.3">6</text>
<text x="92.6" y="146.7">R?</text>
<text x="94.7" y="145">CAP</text>
<text x="147.5" y="149.7">R?</text>
<text x="172.6" y="145">IC8</text>
<text x="195.9" y="147.1">Q?</text>
<text x="195.9" y="149.5">NPN</text>
<text x="212.6" y="145.9">IC20A</text>
<text x="212.6" y="148.8">74HC14D</text>
<text x="235.9" y="145">DIODE</text>
<text x="238.3" y="147.3">C?</text>
<text x="26.8" y="154.1">C?</text>
<text x="38.6" y="154.1">C?</text>
<text x="48" y="154.1">C?</text>
<text x="57.4" y="154.1">C?</text>
<text x="88" y="152">7</text>
<text x="92.6" y="150.4">16.5K</text>
<text x="147.5" y="152">47K</text>
<text x="207.9" y="152">1</text>
<text x="219.6" y="152">2</text>
<text x="238.3" y="154.4">CAP</text>
<text x="26.8" y="156.5">22u/35V</text>
<text x="38.6" y="156.5">CAP</text>
<text x="48" y="156.5">CAP</text>
<text x="57.4" y="156.5">CAP</text>
<text x="78.3" y="158.8">IC15</text>
<text x="78.3" y="161.6">339</text>
<text x="88" y="161.4">4</text>
<text x="158.5" y="158.8">Q?</text>
<text x="158.5" y="161.2">NPN</text>
<text x="172.6" y="159.1">DIP8</text>
<text x="187.5" y="156.5">R?</text>
<text x="187.5" y="158.6">10K</text>
<text x="194.5" y="161.4">R?</text>
<text x="210.2" y="160.7">R?</text>
<text x="235.9" y="156.7">D?</text>
<text x="26.8" y="163.5">C?</text>
<text x="26.8" y="165.9">33u/25V</text>
<text x="38.6" y="163.5">C?</text>
<text x="38.6" y="165.9">CAP</text>
<text x="48" y="163.5">C?</text>
<text x="48" y="165.9">CAP</text>
<text x="57.4" y="163.5">C?</text>
<text x="57.4" y="165.9">CAP</text>
<text x="76.2" y="163.8">2</text>
<text x="88" y="166.1">5</text>
<text x="113.6" y="165.9">D?</text>
<text x="194.5" y="163.8">10K</text>
<text x="210.2" y="164.3">330R</text>
<text x="235.9" y="163.8">DIODE</text>
<text x="85.3" y="173.2">C?</text>
<text x="102.8" y="170.8">R?</text>
<text x="102.8" y="173.2">10K</text>
<text x="113.6" y="168.2">ZENER2</text>
<text x="130.3" y="172.9">C?</text>
<text x="138" y="170.8">R?</text>
<text x="138" y="173.2">63.4K</text>
<text x="147.5" y="170.8">R?</text>
<text x="147.5" y="173.2">47K</text>
<text x="112.2" y="177.9">R?</text>
<text x="130.3" y="175.3">CAP</text>
<text x="252.6" y="177.9">PDL ELECTRONICS LTD</text>
<text x="80.9" y="184.2">R?</text>
<text x="85.3" y="180.2">CAP</text>
<text x="92.6" y="184.2">R?</text>
<text x="112.2" y="180.2">47K</text>
<text x="113.8" y="184.2">R?</text>
<text x="219.6" y="184.9">E141-611P</text>
<text x="264.3" y="184.9">V1.0</text>
<text x="80.9" y="188">20K</text>
<text x="92.6" y="188">1.33K</text>
<text x="113.8" y="188">1K</text>
<text x="264.3" y="189.6">5/5</text>
<text x="264.3" y="192">李和明</text>
</g>
</svg>
